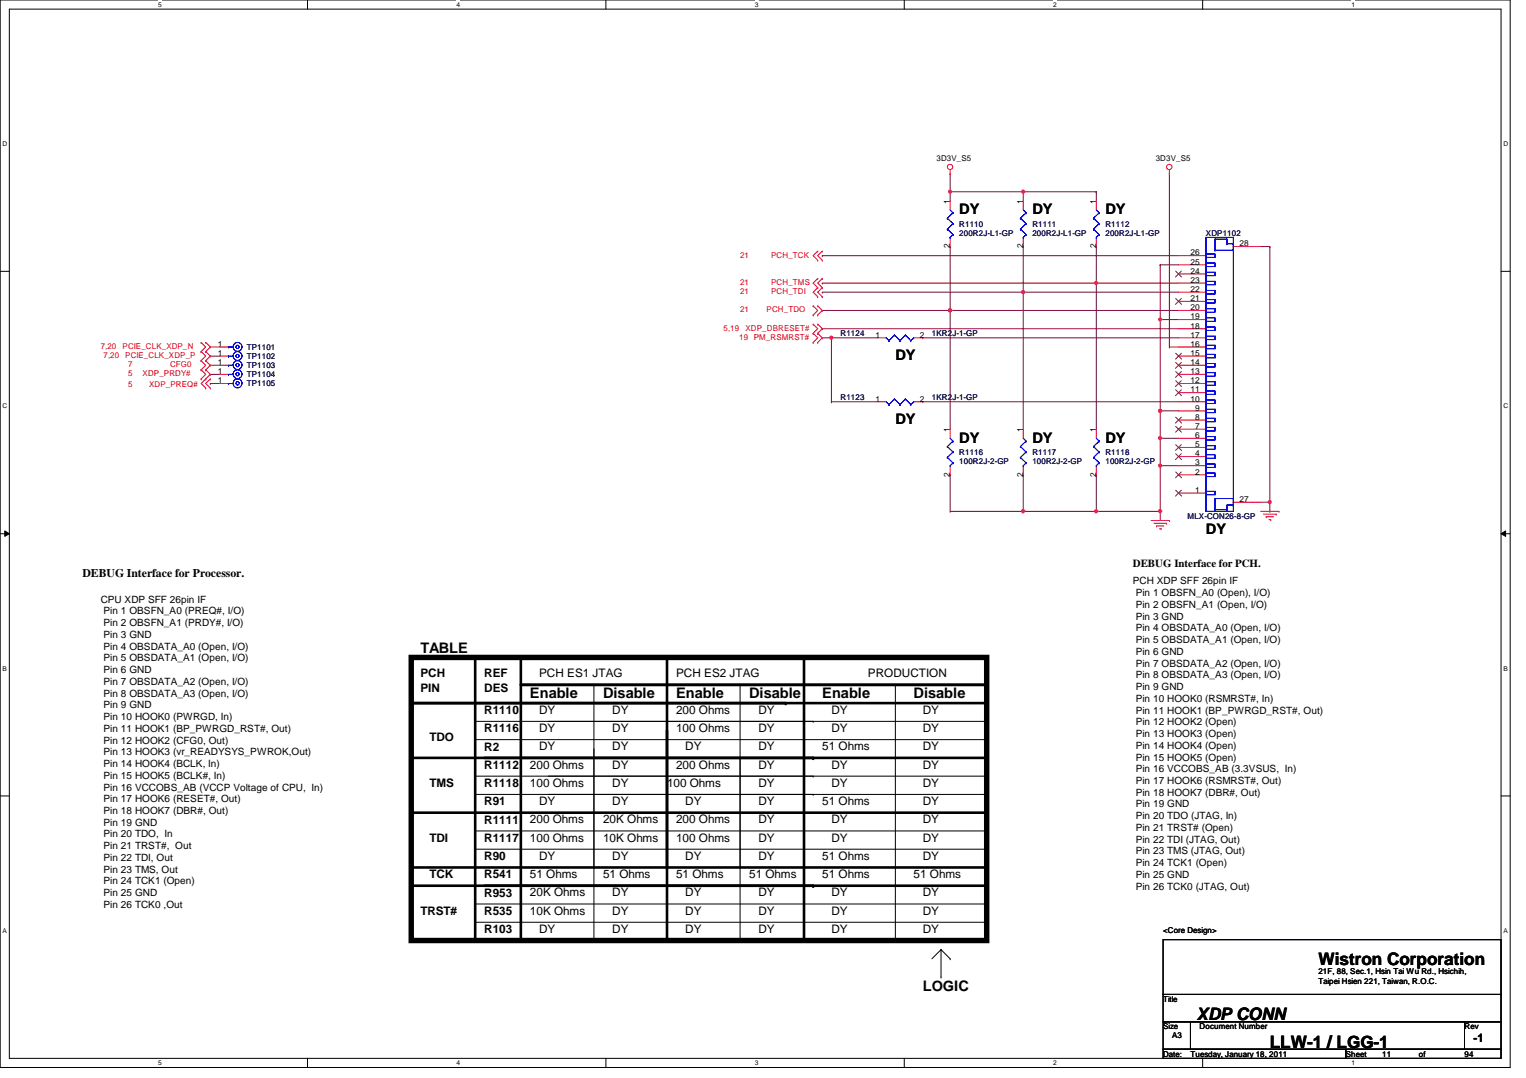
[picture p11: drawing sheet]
<svg xmlns="http://www.w3.org/2000/svg" width="297mm" height="210mm" viewBox="0 0 297 210" stroke-linecap="round" stroke-linejoin="round" font-family="sans-serif">
<path d="M0 0h294v207.9h-294zM1.8 1.8h290.4v204.3h-290.4z" fill="none" stroke="#000" stroke-width=".19"/>
<g fill="#fff">
<path d="M30.8 .2h.7v1.4h-.7z"/>
<path d="M30.8 206.2h.7v1.4h-.7z"/>
</g>
<path d="M59.9 0v1.8M59.9 206.1v1.8" fill="none" stroke="#000" stroke-width=".19"/>
<g fill="#fff">
<path d="M88.9 .2h.6v1.4h-.6z"/>
<path d="M88.9 206.2h.6v1.4h-.6z"/>
</g>
<path d="M117.9 0v1.8M117.9 206.1v1.8" fill="none" stroke="#000" stroke-width=".19"/>
<g fill="#fff">
<path d="M146.9 .2h.7v1.4h-.7z"/>
<path d="M146.9 206.2h.7v1.4h-.7z"/>
</g>
<path d="M176 0v1.8M176 206.1v1.8" fill="none" stroke="#000" stroke-width=".19"/>
<g fill="#fff">
<path d="M205 .2h.7v1.4h-.7z"/>
<path d="M205 206.2h.7v1.4h-.7z"/>
</g>
<path d="M234.1 0v1.8M234.1 206.1v1.8" fill="none" stroke="#000" stroke-width=".19"/>
<g fill="#fff">
<path d="M263.1 .2h.7v1.4h-.7z"/>
<path d="M263.1 206.2h.7v1.4h-.7z"/>
<path d="M.5 27.3h.9v1.4h-.9z"/>
<path d="M292.6 27.3h.9v1.4h-.9z"/>
<path d="M.5 78.4h.9v1.4h-.9z"/>
<path d="M292.6 78.4h.9v1.4h-.9z"/>
</g>
<path d="M0 52.8h1.8M292.2 52.8h1.8" fill="none" stroke="#000" stroke-width=".19"/>
<g fill="#fff">
<path d="M.5 129.5h.8v1.4h-.8z"/>
<path d="M292.6 129.5h.9v1.4h-.9z"/>
</g>
<path d="M0 103.9h1.8M.9 103.4l.9 .5-.9 .5zM292.2 103.9l.9-.5v1zM292.2 103.9h1.8" fill="none" stroke="#000" stroke-width=".19"/>
<path d="M.9 103.4l.9 .5-.9 .5zM292.2 103.9l.9-.5v1z" fill="#000"/>
<g fill="#fff">
<path d="M.5 180.5h.8v1.4h-.8z"/>
<path d="M292.6 180.5h.9v1.4h-.9z"/>
</g>
<path d="M0 155h1.8M292.2 155h1.8" fill="none" stroke="#000" stroke-width=".19"/>
<path d="M225.8 51.6h.1M225.8 51.6h3.6M225.8 51.6v10.6M225.8 62.2h.1M225.8 62.2h3.6M225.8 90.7h.1M225.8 85.3h.1M225.8 80h.1M225.8 90.7h3.6M225.8 85.3h3.6M225.8 80h3.6M225.8 85.3v5.4" fill="none" stroke="#800040" stroke-width=".19"/>
<circle cx="225.8" cy="90.7" r=".32" fill="#f0f"/>
<circle cx="225.8" cy="90.7" r=".32" fill="none" stroke="#f0f" stroke-width=".19"/>
<circle cx="225.8" cy="85.3" r=".32" fill="#f0f"/>
<circle cx="225.8" cy="85.3" r=".32" fill="none" stroke="#f0f" stroke-width=".19"/>
<path d="M225.8 62.2h.1M225.8 62.2v17.8" fill="none" stroke="#800040" stroke-width=".19"/>
<circle cx="225.8" cy="80" r=".32" fill="#f0f"/>
<circle cx="225.8" cy="80" r=".32" fill="none" stroke="#f0f" stroke-width=".19"/>
<circle cx="225.8" cy="62.2" r=".32" fill="#f0f"/>
<circle cx="225.8" cy="62.2" r=".32" fill="none" stroke="#f0f" stroke-width=".19"/>
<path d="M225.8 99.6h.1M225.8 80h.1M225.8 80v5.3M225.8 99.6v1.7" fill="none" stroke="#800040" stroke-width=".19"/>
<circle cx="225.8" cy="80" r=".32" fill="#f0f"/>
<circle cx="225.8" cy="80" r=".32" fill="none" stroke="#f0f" stroke-width=".19"/>
<path d="M227.6 33.8h.1M227.6 33.8v33.8M160.1 49.8h.1M160.1 49.8h69.3M160.1 64h.1M160.1 64h69.3M227.6 67.6h.1M227.6 67.6h1.8M213.4 99.6h.1M213.4 99.6h12.4" fill="none" stroke="#800040" stroke-width=".19"/>
<circle cx="225.8" cy="99.5" r=".32" fill="#f0f"/>
<circle cx="225.8" cy="99.5" r=".32" fill="none" stroke="#f0f" stroke-width=".19"/>
<path d="M213.4 92.5h.1M213.4 92.5v7.1" fill="none" stroke="#800040" stroke-width=".19"/>
<circle cx="213.4" cy="99.5" r=".32" fill="#f0f"/>
<circle cx="213.4" cy="99.5" r=".32" fill="none" stroke="#f0f" stroke-width=".19"/>
<path d="M199.2 92.5h.1M199.2 92.5v7.1" fill="none" stroke="#800040" stroke-width=".19"/>
<circle cx="199.2" cy="99.5" r=".32" fill="#f0f"/>
<circle cx="199.2" cy="99.5" r=".32" fill="none" stroke="#f0f" stroke-width=".19"/>
<path d="M199.2 56.9h.1M199.2 56.9h30.2M185 92.5h.1M185 99.6h.1M185 99.6h28.4M185 92.5v7.1M199.2 99.6h.1" fill="none" stroke="#800040" stroke-width=".19"/>
<circle cx="199.2" cy="56.9" r=".32" fill="#f0f"/>
<circle cx="199.2" cy="56.9" r=".32" fill="none" stroke="#f0f" stroke-width=".19"/>
<path d="M185 60.5h.1M185 60.5h44.4" fill="none" stroke="#800040" stroke-width=".19"/>
<circle cx="184.9" cy="60.4" r=".32" fill="#f0f"/>
<circle cx="184.9" cy="60.4" r=".32" fill="none" stroke="#f0f" stroke-width=".19"/>
<path d="M185 37.3h.1M185 37.3v1.8M199.2 37.3h.1M199.2 37.3v1.8M213.4 37.3h.1M213.4 37.3v1.8M213.4 55.1h.1M213.4 55.1h16" fill="none" stroke="#800040" stroke-width=".19"/>
<circle cx="213.4" cy="55.1" r=".32" fill="#f0f"/>
<circle cx="213.4" cy="55.1" r=".32" fill="none" stroke="#f0f" stroke-width=".19"/>
<path d="M199.2 48h.1M199.2 48v8.9M213.4 48h.1M213.4 55.1h.1M213.4 48v35.6M225.8 90.7h.1M225.8 90.7v8.9" fill="none" stroke="#800040" stroke-width=".19"/>
<circle cx="199.2" cy="56.9" r=".32" fill="#f0f"/>
<circle cx="199.2" cy="56.9" r=".32" fill="none" stroke="#f0f" stroke-width=".19"/>
<path d="M185 48h.1M185 48v12.5M199.2 56.9h.1M199.2 56.9v26.7" fill="none" stroke="#800040" stroke-width=".19"/>
<circle cx="184.9" cy="60.4" r=".32" fill="#f0f"/>
<circle cx="184.9" cy="60.4" r=".32" fill="none" stroke="#f0f" stroke-width=".19"/>
<path d="M161.8 78.2h.1M161.8 65.8h.1M161.8 78.2h8.9M161.8 65.8h8.9M179.6 78.2h.1M179.6 78.2h49.8M185 60.5h.1M185 60.5v23.1" fill="none" stroke="#800040" stroke-width=".19"/>
<circle cx="161.8" cy="65.8" r=".32" fill="#f0f"/>
<circle cx="161.8" cy="65.8" r=".32" fill="none" stroke="#f0f" stroke-width=".19"/>
<g fill="none" stroke="#800040" stroke-width=".19">
<path d="M185 33.8h.1M185 33.8v3.5M245.4 48h1.8M247.2 48h.1M247.2 48v49.8M40.9 67.6h.1M40.9 69.3h.1M40.9 72.9h.1M40.9 74.7h.1M40.9 71.1h.1M40.9 67.6h1.8M40.9 69.3h1.8"/>
<path d="M40.9 72.9h1.8M40.9 74.7h1.8M40.9 71.1h1.8M179.6 65.8h.1M179.6 65.8h49.8M247.2 97.8h.1"/>
</g>
<circle cx="247.2" cy="97.8" r=".32" fill="#f0f"/>
<circle cx="247.2" cy="97.8" r=".32" fill="none" stroke="#f0f" stroke-width=".19"/>
<path d="M185 37.3h.1M185 37.3h28.4M213.4 37.3h.1M160.1 55.1h.1M160.1 56.9h.1M160.1 55.1h53.3M160.1 56.9h39.1M245.4 97.8h1.8M247.2 97.8h.1M247.2 99.6h.1M247.2 97.8v1.8" fill="none" stroke="#800040" stroke-width=".19"/>
<circle cx="199.2" cy="37.3" r=".32" fill="#f0f"/>
<circle cx="199.2" cy="37.3" r=".32" fill="none" stroke="#f0f" stroke-width=".19"/>
<circle cx="184.9" cy="37.3" r=".32" fill="#f0f"/>
<circle cx="184.9" cy="37.3" r=".32" fill="none" stroke="#f0f" stroke-width=".19"/>
<path d="M160.1 60.5h.1M160.1 65.8h.1M160.1 60.5h24.9M160.1 65.8h1.7v12.4M161.8 78.2h.1" fill="none" stroke="#800040" stroke-width=".19"/>
<g fill="none" stroke="#f00" stroke-width=".19">
<path d="M185 33.8h.1M185 33.1v.7M185 39.1v1.8M199.2 39.1v1.8M213.4 39.1v1.8M227.6 33.8h.1M227.6 33.1v.7M158.3 59.6h.1M158.3 59.6l.9 .9-.9 .8M159.2 54.2h.1M159.2 56h.1M159.2 48.9h.1"/>
<path d="M159.2 50.7h.1M159.2 57.8h.1M159.2 59.6h.1M159.2 54.2l-.9 .9 .9 .9M159.2 48.9l-.9 .9 .9 .9M159.2 56l-.9 .9 .9 .9M159.2 59.6l.9 .9-.9 .8M160.1 54.2h.1M160.1 56h.1M160.1 48.9h.1M160.1 50.7h.1M160.1 57.8h.1"/>
<path d="M160.1 54.2l-.9 .9 .9 .9M160.1 48.9l-.9 .9 .9 .9M160.1 56l-.9 .9 .9 .9M185 46.2v1.8M199.2 46.2v1.8M213.4 46.2v1.8M229.4 58.7h5.3M229.4 56.9h5.3M229.4 55.1h5.3M229.4 53.3h5.3M229.4 51.6h5.3M229.4 49.8h5.3"/>
<path d="M240.1 48h5.3M39.2 66.7h.1M39.2 68.5h.1M39.2 70.2h.1M39.2 72h.1M39.2 73.8h.1M39.2 66.7l.8 .9-.8 .9M39.2 70.2l.8 .9-.8 .9M39.2 72l.8 .9-.8 .9M39.2 68.5l.8 .8-.8 .9M40 68.5h.1M40 66.7h.1"/>
<path d="M40 72h.1M40 70.2h.1M40 73.8h.1M40 75.6h.1M40 66.7l.9 .9-.9 .9M40 70.2l.9 .9-.9 .9M40 72l.9 .9-1.7 1.8 .8 .9M40 68.5l.9 .8-.9 .9M40.9 73.8h.1M40.9 75.6h.1M40.9 73.8l-.9 .9 .9 .9M42.7 74.7h1.8"/>
<path d="M42.7 67.6h1.8M42.7 72.9h1.8M42.7 71.1h1.8M42.7 69.3h1.8M158.3 61.3h.1M158.3 64.9h.1M158.3 66.7h.1M158.3 63.1h.1M158.3 64.9l.9 .9-.9 .9M158.3 63.1l.9 .9-.9 .9M159.2 61.3h.1M159.2 66.7h.1"/>
<path d="M159.2 64.9h.1M159.2 63.1h.1M159.2 64.9l.9 .9-.9 .9M159.2 63.1l.9 .9-.9 .9M170.7 78.2h1.8M170.7 65.8h1.8M177.8 78.2h1.8M177.8 65.8h1.8M229.4 74.7h5.3M229.4 67.6h5.3M229.4 78.2h5.3M229.4 76.5h5.3"/>
<path d="M229.4 72.9h5.3M229.4 71.1h5.3M229.4 69.3h5.3M229.4 65.8h5.3M229.4 64h5.3M229.4 62.2h5.3M229.4 60.5h5.3M185 83.6v1.7M185 90.7v1.8M199.2 83.6v1.7M199.2 90.7v1.8M213.4 83.6v1.7"/>
<path d="M213.4 90.7v1.8M229.4 96h5.3M229.4 92.5h5.3M229.4 90.7h5.3M229.4 88.9h5.3M229.4 87.1h5.3M229.4 85.3h5.3M229.4 83.6h5.3M229.4 81.8h5.3M229.4 80h5.3M240.1 97.8h5.3M245.4 99.6h3.6"/>
<path d="M249 99.6h.1M224.1 101.3h3.5M224.6 101.9h2.5M225.1 102.4h.1M225.1 102.4h1.5M225.7 103h.3M226 103h.1M227.1 101.9h.1M227.6 101.3h.1M246 100.1h2.4M246.5 100.6h.1M246.5 100.6h1.4"/>
<path d="M247 101.2h.4M247.4 101.2h.1M248.4 100.1h.1"/>
<circle cx="184.9" cy="32.5" r=".52"/>
<circle cx="227.6" cy="32.5" r=".52"/>
</g>
<g fill="none" stroke="#000" stroke-width=".19">
<path d="M115.6 133.3v49.8M144.1 133.3v49.8M174.3 133.3v49.8M92.5 140.5h99.6M92.5 151.1h99.6M92.5 154.7h99.6M92.5 144h99.6M158.3 140.5h.1M158.3 151.1h.1M158.3 154.7h.1M192.1 140.5h.1M192.1 151.1h.1"/>
<path d="M192.1 154.7h.1M192.1 144h.1M92.5 165.4h99.6M92.5 179.6h99.6M92.5 176h99.6M92.5 161.8h99.6M115.6 168.9h.1M144.1 168.9h.1M192.1 165.4h.1M192.1 179.6h.1M192.1 176h.1M192.1 161.8h.1"/>
<path d="M115.6 183.1h.1M144.1 183.1h.1M174.3 183.1h.1M183.2 184.9h.1M183.2 190.2h.1M183.2 184.9l-1.8 1.8M183.2 184.9l1.8 1.8M183.2 184.9v5.3M185 186.7h.1M226.4 183h65.8v10.6h-65.8zM226.4 193.6h65.8v5.4h-65.8zM226.4 199h5.3v5.3h-5.3z"/>
<path d="M231.7 199h53.4v5.3h-53.4zM285.1 199h7.1v5.3h-7.1zM226.4 204.3h35.6v1.8h-35.6zM262 204.3h30.2v1.8h-30.2z"/>
</g>
<path d="M80 136.9h112.1M92.5 128v55.1M101.4 133.3h90.7M101.4 128v55.1M129.8 128v55.1M156.5 128v55.1M80 147.6h112.1M80 158.2h112.1M80 168.9h112.1M80 172.5h112.1" fill="none" stroke="#000" stroke-width=".51"/>
<g fill="#000">
<circle cx="152.9" cy="136.9" r=".25"/>
<circle cx="192.1" cy="136.9" r=".25"/>
<circle cx="192.1" cy="133.3" r=".25"/>
<circle cx="158.3" cy="147.6" r=".25"/>
<circle cx="192.1" cy="158.2" r=".25"/>
<circle cx="192.1" cy="147.6" r=".25"/>
<circle cx="129.8" cy="168.9" r=".25"/>
<circle cx="158.3" cy="172.5" r=".25"/>
<circle cx="192.1" cy="172.5" r=".25"/>
<circle cx="192.1" cy="168.9" r=".25"/>
<circle cx="92.5" cy="183.1" r=".25"/>
<circle cx="101.4" cy="183.1" r=".25"/>
<circle cx="129.8" cy="183.1" r=".25"/>
<circle cx="156.5" cy="183.1" r=".25"/>
</g>
<path d="M80 128h112.1v55.1h-112.1z" fill="none" stroke="#000" stroke-width="1.1"/>
<g fill="none" stroke="#00f" stroke-width=".19">
<path d="M184.4 42.5h.1M184.4 44.6h.1M184.4 42.5l1.1 1.1M184.4 44.6l1.1 1.1M185 46.2h.1M185 40.9l.5 .5M185.5 41.4h.1M185.5 43.6h.1M185.5 45.7h.1M185.5 41.4l-1.1 1.1M185.5 43.6l-1.1 1M185.5 45.7l-.5 .5"/>
<path d="M198.6 42.5h.1M198.6 44.6h.1M198.6 42.5l1.1 1.1M198.6 44.6l1.1 1.1M199.2 46.2h.1M199.2 40.9l.5 .5M199.7 41.4h.1M199.7 43.6h.1M199.7 45.7h.1M199.7 41.4l-1.1 1.1M199.7 43.6l-1.1 1M199.7 45.7l-.5 .5"/>
<path d="M212.8 42.5h.1M212.8 44.6h.1M212.8 42.5l1.1 1.1M212.8 44.6l1.1 1.1M213.4 46.2h.1M213.4 40.9l.5 .5M213.9 41.4h.1M213.9 43.6h.1M213.9 45.7h.1M213.9 41.4l-1.1 1.1M213.9 43.6l-1.1 1M213.9 45.7l-.5 .5"/>
<path d="M234.7 56.6h1.8v.6h-1.8zM234.7 58.3h1.8v.7h-1.8zM234.7 54.8h1.8v.7h-1.8zM234.7 53h1.8v.7h-1.8zM234.7 51.2h1.8v.7h-1.8zM234.7 49.4h1.8v.7h-1.8zM234.7 46.2h5.4v53.4h-5.4zM236.5 46.6h.1M236.5 48.7h.1M236.5 46.6v2.1M236.5 46.6h2.3M238.8 47.5h.1"/>
<path d="M238.8 46.6h.1M238.8 46.6v.9M238.8 47.5h1.3M240.1 47.5h.1M240.1 47.5v1.2h-3.6M44.5 74.7h.1M44.5 67.6h.1M44.5 69.3h.1M44.5 71.1h.1M44.5 72.9h.1M44.5 74.7h.9M44.5 67.6h.9"/>
<path d="M44.5 69.3h.9M44.5 71.1h.9M44.5 72.9h.9M172.5 78.2l.6 .6M172.5 65.8l.6 .5M173.1 78.8h.1M173.1 66.3h.1M174.1 77.7h.1M174.1 65.2h.1M174.1 77.7l-1 1.1M174.1 77.7l1.1 1.1M174.1 65.2l-1 1.1"/>
<path d="M174.1 65.2l1.1 1.1M175.2 78.8h.1M175.2 66.3h.1M176.2 77.7h.1M176.2 65.2h.1M176.2 77.7l-1 1.1M176.2 77.7l1.1 1.1M176.2 65.2l-1 1.1M176.2 65.2l1.1 1.1M177.3 78.8h.1M177.3 66.3h.1M177.8 78.2h.1"/>
<path d="M177.8 65.8h.1M177.8 78.2l-.5 .6M177.8 65.8l-.5 .5M234.7 77.9h1.8v.7h-1.8zM234.7 79.7h1.8v.6h-1.8zM234.7 76.1h1.8v.7h-1.8zM234.7 74.3h1.8v.7h-1.8zM234.7 60.1h1.8v.7h-1.8zM234.7 63.7h1.8v.6h-1.8zM234.7 72.6h1.8v.6h-1.8zM234.7 61.9h1.8v.7h-1.8zM234.7 70.8h1.8v.7h-1.8z"/>
<path d="M234.7 69h1.8v.7h-1.8zM234.7 67.2h1.8v.7h-1.8zM234.7 65.4h1.8v.7h-1.8zM184.4 87h.1M184.4 89.1h.1M184.4 87l1.1 1M184.4 89.1l1.1 1M185 90.7h.1M185 85.3l.5 .6M185.5 85.9h.1M185.5 88h.1M185.5 90.1h.1"/>
<path d="M185.5 85.9l-1.1 1.1M185.5 88l-1.1 1.1M185.5 90.1l-.5 .6M198.6 87h.1M198.6 89.1h.1M198.6 87l1.1 1M198.6 89.1l1.1 1M199.2 90.7h.1M199.2 85.3l.5 .6M199.7 85.9h.1M199.7 88h.1M199.7 90.1h.1"/>
<path d="M199.7 85.9l-1.1 1.1M199.7 88l-1.1 1.1M199.7 90.1l-.5 .6M212.8 87h.1M212.8 89.1h.1M212.8 87l1.1 1M212.8 89.1l1.1 1M213.4 90.7h.1M213.4 85.3l.5 .6M213.9 85.9h.1M213.9 88h.1M213.9 90.1h.1"/>
<path d="M213.9 85.9l-1.1 1.1M213.9 88l-1.1 1.1M213.9 90.1l-.5 .6M234.7 95.7h1.8v.7h-1.8zM234.7 92.1h1.8v.7h-1.8zM234.7 90.3h1.8v.7h-1.8zM234.7 88.6h1.8v.6h-1.8zM234.7 86.8h1.8v.7h-1.8zM234.7 85h1.8v.7h-1.8zM234.7 83.2h1.8v.7h-1.8zM234.7 81.4h1.8v.7h-1.8zM236.5 97.1h.1"/>
<path d="M236.5 99.2h.1M236.5 97.1h3.6v1.2M236.5 99.2h2.3M236.5 97.1v2.1M238.8 98.3h.1M238.8 99.2h.1M238.8 98.3h1.3M238.8 98.3v.9M240.1 98.3h.1"/>
<circle cx="46.2" cy="72.9" r=".32"/>
<circle cx="46.2" cy="74.6" r=".32"/>
<circle cx="46.2" cy="67.5" r=".32"/>
<circle cx="46.2" cy="71.1" r=".32"/>
<circle cx="46.2" cy="69.3" r=".32"/>
<circle cx="46.2" cy="67.5" r=".87"/>
<circle cx="46.2" cy="69.3" r=".87"/>
<circle cx="46.2" cy="71.1" r=".87"/>
<circle cx="46.2" cy="72.9" r=".87"/>
<circle cx="46.2" cy="74.6" r=".87"/>
</g>
<g fill="none" stroke="#804000" stroke-width=".19">
<path d="M228.9 58.1l1.1 1.2M228.9 52.8l1.1 1.1M230 58.1l-1.2 1.2M230 52.8l-1.2 1.1M228.9 75.9l1.1 1.1M228.9 74.1l1.1 1.2M228.9 72.3l1.1 1.2M228.9 70.6l1.1 1.1M228.9 68.8l1.1 1.1M230 75.9l-1.2 1.1M230 74.1l-1.2 1.2M230 72.3l-1.2 1.2"/>
<path d="M230 70.6l-1.2 1.1M230 68.8l-1.2 1.1M228.9 95.5l1.1 1.1M228.9 91.9l1.1 1.1M228.9 88.3l1.1 1.2M228.9 86.6l1.1 1.1M228.9 83l1.1 1.2M228.9 81.2l1.1 1.2M230 95.5l-1.2 1.1M230 91.9l-1.2 1.1M230 88.3l-1.2 1.2M230 86.6l-1.2 1.1"/>
<path d="M230 83l-1.2 1.2M230 81.2l-1.2 1.2"/>
</g>
<circle cx="225.8" cy="90.7" r=".32" fill="#f0f"/>
<circle cx="225.8" cy="90.7" r=".32" fill="none" stroke="#f0f" stroke-width=".19"/>
<circle cx="225.8" cy="85.3" r=".32" fill="#f0f"/>
<circle cx="225.8" cy="85.3" r=".32" fill="none" stroke="#f0f" stroke-width=".19"/>
<circle cx="225.8" cy="80" r=".32" fill="#f0f"/>
<circle cx="225.8" cy="80" r=".32" fill="none" stroke="#f0f" stroke-width=".19"/>
<circle cx="225.8" cy="62.2" r=".32" fill="#f0f"/>
<circle cx="225.8" cy="62.2" r=".32" fill="none" stroke="#f0f" stroke-width=".19"/>
<circle cx="225.8" cy="80" r=".32" fill="#f0f"/>
<circle cx="225.8" cy="80" r=".32" fill="none" stroke="#f0f" stroke-width=".19"/>
<circle cx="225.8" cy="99.5" r=".32" fill="#f0f"/>
<circle cx="225.8" cy="99.5" r=".32" fill="none" stroke="#f0f" stroke-width=".19"/>
<circle cx="213.4" cy="99.5" r=".32" fill="#f0f"/>
<circle cx="213.4" cy="99.5" r=".32" fill="none" stroke="#f0f" stroke-width=".19"/>
<circle cx="199.2" cy="99.5" r=".32" fill="#f0f"/>
<circle cx="199.2" cy="99.5" r=".32" fill="none" stroke="#f0f" stroke-width=".19"/>
<circle cx="199.2" cy="56.9" r=".32" fill="#f0f"/>
<circle cx="199.2" cy="56.9" r=".32" fill="none" stroke="#f0f" stroke-width=".19"/>
<circle cx="184.9" cy="60.4" r=".32" fill="#f0f"/>
<circle cx="184.9" cy="60.4" r=".32" fill="none" stroke="#f0f" stroke-width=".19"/>
<circle cx="213.4" cy="55.1" r=".32" fill="#f0f"/>
<circle cx="213.4" cy="55.1" r=".32" fill="none" stroke="#f0f" stroke-width=".19"/>
<circle cx="199.2" cy="56.9" r=".32" fill="#f0f"/>
<circle cx="199.2" cy="56.9" r=".32" fill="none" stroke="#f0f" stroke-width=".19"/>
<circle cx="184.9" cy="60.4" r=".32" fill="#f0f"/>
<circle cx="184.9" cy="60.4" r=".32" fill="none" stroke="#f0f" stroke-width=".19"/>
<circle cx="161.8" cy="65.8" r=".32" fill="#f0f"/>
<circle cx="161.8" cy="65.8" r=".32" fill="none" stroke="#f0f" stroke-width=".19"/>
<circle cx="247.2" cy="97.8" r=".32" fill="#f0f"/>
<circle cx="247.2" cy="97.8" r=".32" fill="none" stroke="#f0f" stroke-width=".19"/>
<circle cx="199.2" cy="37.3" r=".32" fill="#f0f"/>
<circle cx="199.2" cy="37.3" r=".32" fill="none" stroke="#f0f" stroke-width=".19"/>
<circle cx="184.9" cy="37.3" r=".32" fill="#f0f"/>
<circle cx="184.9" cy="37.3" r=".32" fill="none" stroke="#f0f" stroke-width=".19"/>
<g font-size="3.3">
<text x="256.6" y="187.9">Wistron Corporation</text>
<text x="233" y="198.6">XDP CONN</text>
<text x="247.2" y="204">LLW-1 / LGG-1</text>
</g>
<g font-size="2.8">
<text x="186.7" y="41.7">DY</text>
<text x="201" y="41.7">DY</text>
<text x="215.2" y="41.7">DY</text>
<text x="174.3" y="70.2">DY</text>
<text x="174.3" y="82.6">DY</text>
<text x="186.7" y="86.2">DY</text>
<text x="201" y="86.2">DY</text>
<text x="215.2" y="86.2">DY</text>
<text x="234.7" y="104">DY</text>
<text x="81.8" y="127.1">TABLE</text>
<text x="103.2" y="136">Enable</text>
<text x="117.4" y="136">Disable</text>
<text x="131.6" y="136">Enable</text>
<text x="145.8" y="136">Disable</text>
<text x="160.1" y="136">Enable</text>
<text x="177.8" y="136">Disable</text>
<text x="179.6" y="192.9">LOGIC</text>
</g>
<g font-size="2.3">
<text x="16" y="112.4">DEBUG Interface for Processor.</text>
<text x="81.8" y="131.9">PCH</text>
<text x="94.3" y="131.9">REF</text>
<text x="104.9" y="131.9">PCH ES1 JTAG</text>
<text x="131.6" y="131.9">PCH ES2 JTAG</text>
<text x="168.9" y="131.9">PRODUCTION</text>
<text x="81.8" y="134.7">PIN</text>
<text x="94.3" y="134.7">DES</text>
<text x="94.3" y="139">R1110</text>
<text x="94.3" y="142.6">R1116</text>
<text x="104.9" y="139">DY</text>
<text x="104.9" y="142.5">DY</text>
<text x="119.2" y="142.5">DY</text>
<text x="119.2" y="139">DY</text>
<text x="131.6" y="139">200 Ohms</text>
<text x="131.6" y="142.5">100 Ohms</text>
<text x="147.6" y="139">DY</text>
<text x="147.6" y="142.5">DY</text>
<text x="161.8" y="139">DY</text>
<text x="161.8" y="142.5">DY</text>
<text x="179.6" y="139">DY</text>
<text x="179.6" y="142.5">DY</text>
<text x="83.6" y="144.4">TDO</text>
<text x="94.3" y="149.7">R1112</text>
<text x="94.3" y="146.1">R2</text>
<text x="103.2" y="149.6">200 Ohms</text>
<text x="104.9" y="146.1">DY</text>
<text x="119.2" y="149.6">DY</text>
<text x="119.2" y="146.1">DY</text>
<text x="131.6" y="149.6">200 Ohms</text>
<text x="133.4" y="146.1">DY</text>
<text x="147.6" y="146.1">DY</text>
<text x="147.6" y="149.6">DY</text>
<text x="160.1" y="146.1">51 Ohms</text>
<text x="161.8" y="149.6">DY</text>
<text x="179.6" y="146.1">DY</text>
<text x="179.6" y="149.6">DY</text>
<text x="83.6" y="153.2">TMS</text>
<text x="94.3" y="153.2">R1118</text>
<text x="103.2" y="153.2">100 Ohms</text>
<text x="119.2" y="153.2">DY</text>
<text x="129.8" y="153.2">100 Ohms</text>
<text x="147.6" y="153.2">DY</text>
<text x="161.8" y="153.2">DY</text>
<text x="179.6" y="153.2">DY</text>
<text x="94.3" y="160.4">R1111</text>
<text x="94.3" y="156.8">R91</text>
<text x="103.2" y="160.3">200 Ohms</text>
<text x="104.9" y="156.8">DY</text>
<text x="117.4" y="160.3">20K Ohms</text>
<text x="119.2" y="156.8">DY</text>
<text x="131.6" y="160.3">200 Ohms</text>
<text x="133.4" y="156.8">DY</text>
<text x="147.6" y="156.8">DY</text>
<text x="147.6" y="160.3">DY</text>
<text x="160.1" y="156.8">51 Ohms</text>
<text x="161.8" y="160.3">DY</text>
<text x="179.6" y="156.8">DY</text>
<text x="179.6" y="160.3">DY</text>
<text x="83.6" y="163.9">TDI</text>
<text x="94.3" y="163.9">R1117</text>
<text x="94.3" y="167.5">R90</text>
<text x="103.2" y="163.9">100 Ohms</text>
<text x="104.9" y="167.4">DY</text>
<text x="117.4" y="163.9">10K Ohms</text>
<text x="119.2" y="167.4">DY</text>
<text x="131.6" y="163.9">100 Ohms</text>
<text x="133.4" y="167.4">DY</text>
<text x="147.6" y="167.4">DY</text>
<text x="147.6" y="163.9">DY</text>
<text x="160.1" y="167.4">51 Ohms</text>
<text x="161.8" y="163.9">DY</text>
<text x="179.6" y="163.9">DY</text>
<text x="179.6" y="167.4">DY</text>
<text x="83.6" y="171">TCK</text>
<text x="94.3" y="171">R541</text>
<text x="103.2" y="171">51 Ohms</text>
<text x="117.4" y="171">51 Ohms</text>
<text x="131.6" y="171">51 Ohms</text>
<text x="145.8" y="171">51 Ohms</text>
<text x="160.1" y="171">51 Ohms</text>
<text x="177.8" y="171">51 Ohms</text>
<text x="81.8" y="178.1">TRST#</text>
<text x="94.3" y="178.1">R535</text>
<text x="94.3" y="174.6">R953</text>
<text x="103.2" y="174.5">20K Ohms</text>
<text x="103.2" y="178.1">10K Ohms</text>
<text x="119.2" y="178.1">DY</text>
<text x="119.2" y="174.5">DY</text>
<text x="133.4" y="174.5">DY</text>
<text x="133.4" y="178.1">DY</text>
<text x="147.6" y="174.5">DY</text>
<text x="147.6" y="178.1">DY</text>
<text x="161.8" y="174.5">DY</text>
<text x="161.8" y="178.1">DY</text>
<text x="179.6" y="174.5">DY</text>
<text x="179.6" y="178.1">DY</text>
<text x="94.3" y="181.7">R103</text>
<text x="104.9" y="181.7">DY</text>
<text x="119.2" y="181.7">DY</text>
<text x="133.4" y="181.7">DY</text>
<text x="147.6" y="181.7">DY</text>
<text x="161.8" y="181.7">DY</text>
<text x="179.6" y="181.7">DY</text>
<text x="286.8" y="202.9">-1</text>
</g>
<text font-size="2.1" x="220.5" y="110.4">DEBUG Interface for PCH.</text>
<g font-size="1.9">
<text x="220.5" y="113.8">PCH XDP SFF 26pin IF</text>
<text x="19.6" y="117.3">CPU XDP SFF 26pin IF</text>
<text x="20.1" y="119.6">Pin 1 OBSFN_A0 (PREQ#, I/O)</text>
<text x="221.1" y="116.1">Pin 1 OBSFN_A0 (Open), I/O)</text>
<text x="221.1" y="118.4">Pin 2 OBSFN_A1 (Open, I/O)</text>
<text x="20.1" y="121.9">Pin 2 OBSFN_A1 (PRDY#, I/O)</text>
<text x="20.1" y="124.2">Pin 3 GND</text>
<text x="221.1" y="120.6">Pin 3 GND</text>
<text x="221.1" y="122.9">Pin 4 OBSDATA_A0 (Open, I/O)</text>
<text x="221.1" y="125.2">Pin 5 OBSDATA_A1 (Open, I/O)</text>
<text x="20.1" y="126.5">Pin 4 OBSDATA_A0 (Open, I/O)</text>
<text x="20.1" y="128.8">Pin 5 OBSDATA_A1 (Open, I/O)</text>
<text x="20.1" y="131.1">Pin 6 GND</text>
<text x="221.1" y="127.5">Pin 6 GND</text>
<text x="221.1" y="129.8">Pin 7 OBSDATA_A2 (Open, I/O)</text>
<text x="20.1" y="133.3">Pin 7 OBSDATA_A2 (Open, I/O)</text>
<text x="20.1" y="135.6">Pin 8 OBSDATA_A3 (Open, I/O)</text>
<text x="20.1" y="137.9">Pin 9 GND</text>
<text x="221.1" y="132.1">Pin 8 OBSDATA_A3 (Open, I/O)</text>
<text x="221.1" y="134.4">Pin 9 GND</text>
<text x="221.1" y="136.7">Pin 10 HOOK0 (RSMRST#, In)</text>
<text x="20.1" y="140.2">Pin 10 HOOK0 (PWRGD, In)</text>
<text x="20.1" y="142.5">Pin 11 HOOK1 (BP_PWRGD_RST#, Out)</text>
<text x="221.1" y="138.9">Pin 11 HOOK1 (BP_PWRGD_RST#, Out)</text>
<text x="221.1" y="141.2">Pin 12 HOOK2 (Open)</text>
<text x="221.1" y="143.5">Pin 13 HOOK3 (Open)</text>
<text x="20.1" y="144.8">Pin 12 HOOK2 (CFG0, Out)</text>
<text x="20.1" y="147.1">Pin 13 HOOK3 (vr_READYSYS_PWROK,Out)</text>
<text x="20.1" y="149.4">Pin 14 HOOK4 (BCLK, In)</text>
<text x="221.1" y="145.8">Pin 14 HOOK4 (Open)</text>
<text x="221.1" y="148.1">Pin 15 HOOK5 (Open)</text>
<text x="20.1" y="151.6">Pin 15 HOOK5 (BCLK#, In)</text>
<text x="20.1" y="153.9">Pin 16 VCCOBS_AB (VCCP Voltage of CPU, In)</text>
<text x="221.1" y="150.4">Pin 16 VCCOBS_AB (3.3VSUS, In)</text>
<text x="221.1" y="152.7">Pin 17 HOOK6 (RSMRST#, Out)</text>
<text x="221.1" y="154.9">Pin 18 HOOK7 (DBR#, Out)</text>
<text x="20.1" y="156.2">Pin 17 HOOK6 (RESET#, Out)</text>
<text x="20.1" y="158.5">Pin 18 HOOK7 (DBR#, Out)</text>
<text x="20.1" y="160.8">Pin 19 GND</text>
<text x="221.1" y="157.2">Pin 19 GND</text>
<text x="221.1" y="159.5">Pin 20 TDO (JTAG, In)</text>
<text x="221.1" y="161.8">Pin 21 TRST# (Open)</text>
<text x="20.1" y="163.1">Pin 20 TDO, In</text>
<text x="20.1" y="165.4">Pin 21 TRST#, Out</text>
<text x="20.1" y="167.6">Pin 22 TDI, Out</text>
<text x="221.1" y="164.1">Pin 22 TDI (JTAG, Out)</text>
<text x="221.1" y="166.4">Pin 23 TMS (JTAG, Out)</text>
<text x="20.1" y="169.9">Pin 23 TMS, Out</text>
<text x="20.1" y="172.2">Pin 24 TCK1 (Open)</text>
<text x="221.1" y="168.7">Pin 24 TCK1 (Open)</text>
<text x="221.1" y="170.9">Pin 25 GND</text>
<text x="221.1" y="173.2">Pin 26 TCK0 (JTAG, Out)</text>
<text x="20.1" y="174.5">Pin 25 GND</text>
<text x="20.1" y="176.8">Pin 26 TCK0 ,Out</text>
</g>
<g font-size="1.6">
<text x="182.3" y="31.3">3D3V_S5</text>
<text x="225" y="31.3">3D3V_S5</text>
<text x="184.9" y="39.7" transform="rotate(-90 184.9 39.7)">1</text>
<text x="199.1" y="39.7" transform="rotate(-90 199.1 39.7)">1</text>
<text x="213.4" y="39.7" transform="rotate(-90 213.4 39.7)">1</text>
<text x="241.3" y="48">28</text>
<text x="184.9" y="48.3" transform="rotate(-90 184.9 48.3)">2</text>
<text x="199.1" y="48.3" transform="rotate(-90 199.1 48.3)">2</text>
<text x="213.4" y="48.3" transform="rotate(-90 213.4 48.3)">2</text>
<text x="231.7" y="53.3">24</text>
<text x="231.7" y="51.5">25</text>
<text x="231.7" y="49.7">26</text>
<text x="231.7" y="58.6">21</text>
<text x="231.7" y="56.9">22</text>
<text x="231.7" y="55.1">23</text>
<text x="170.4" y="65.7">1</text>
<text x="179.1" y="65.7">2</text>
<text x="231.7" y="65.7">17</text>
<text x="231.7" y="64">18</text>
<text x="231.7" y="62.2">19</text>
<text x="231.7" y="60.4">20</text>
<text x="42.4" y="67.5">1</text>
<text x="42.4" y="69.3">1</text>
<text x="42.4" y="71.1">1</text>
<text x="231.7" y="71.1">14</text>
<text x="231.7" y="69.3">15</text>
<text x="231.7" y="67.5">16</text>
<text x="42.4" y="74.6">1</text>
<text x="42.4" y="72.9">1</text>
<text x="231.7" y="76.4">11</text>
<text x="231.7" y="74.6">12</text>
<text x="231.7" y="72.9">13</text>
<text x="170.4" y="78.2">1</text>
<text x="179.1" y="78.2">2</text>
<text x="231.7" y="78.2">10</text>
<text x="232.6" y="83.5">7</text>
<text x="232.6" y="81.7">8</text>
<text x="232.6" y="80">9</text>
<text x="184.9" y="84.1" transform="rotate(-90 184.9 84.1)">1</text>
<text x="199.1" y="84.1" transform="rotate(-90 199.1 84.1)">1</text>
<text x="213.4" y="84.1" transform="rotate(-90 213.4 84.1)">1</text>
<text x="232.6" y="88.9">4</text>
<text x="232.6" y="87.1">5</text>
<text x="232.6" y="85.3">6</text>
<text x="184.9" y="92.8" transform="rotate(-90 184.9 92.8)">2</text>
<text x="199.1" y="92.8" transform="rotate(-90 199.1 92.8)">2</text>
<text x="213.4" y="92.8" transform="rotate(-90 213.4 92.8)">2</text>
<text x="232.6" y="96">1</text>
<text x="232.6" y="92.4">2</text>
<text x="232.6" y="90.6">3</text>
<text x="241.3" y="97.7">27</text>
<text x="226.4" y="181.7">&lt;Core Design&gt;</text>
<text x="256.6" y="189.7">21F, 88, Sec.1, Hsin Tai Wu Rd., Hsichih,</text>
<text x="256.6" y="191.6">Taipei Hsien 221, Taiwan, R.O.C.</text>
<text x="226.4" y="195.1">Title</text>
<text x="226.4" y="200.4">Size</text>
<text x="228.2" y="202.2">A3</text>
<text x="233.5" y="200.4">Document Number</text>
<text x="285.1" y="200.4">Rev</text>
<text x="226.4" y="205.7">Date:</text>
<text x="231.7" y="205.7">Tuesday, January 18, 2011</text>
<text x="262" y="205.7">Sheet</text>
<text x="269.1" y="205.7">11</text>
<text x="276.2" y="205.7">of</text>
<text x="285.1" y="205.7">94</text>
</g>
<g font-size="1.6" fill="#000080">
<text x="186.7" y="44.1">R1110</text>
<text x="186.7" y="45.9">200R2J-L1-GP</text>
<text x="201" y="44.1">R1111</text>
<text x="201" y="45.9">200R2J-L1-GP</text>
<text x="215.2" y="44.1">R1112</text>
<text x="215.2" y="45.9">200R2J-L1-GP</text>
<text x="234.7" y="45.9">XDP1102</text>
<text x="163.6" y="65.4">R1124</text>
<text x="181.4" y="65.4">1KR2J-1-GP</text>
<text x="48" y="68.1">TP1101</text>
<text x="48" y="69.9">TP1102</text>
<text x="48" y="71.7">TP1103</text>
<text x="48" y="75.2">TP1105</text>
<text x="48" y="73.4">TP1104</text>
<text x="163.6" y="77.9">R1123</text>
<text x="181.4" y="77.9">1KR2J-1-GP</text>
<text x="186.7" y="88.6">R1116</text>
<text x="201" y="88.6">R1117</text>
<text x="215.2" y="88.6">R1118</text>
<text x="186.7" y="90.3">100R2J-2-GP</text>
<text x="201" y="90.3">100R2J-2-GP</text>
<text x="215.2" y="90.3">100R2J-2-GP</text>
<text x="231.2" y="101">MLX-CON26-8-GP</text>
</g>
<g font-size="1.6" fill="#f00">
<text x="144.1" y="50.2">21</text>
<text x="150.1" y="50.2">PCH_TCK</text>
<text x="144.1" y="55.5">21</text>
<text x="144.1" y="57.3">21</text>
<text x="150.1" y="55.5">PCH_TMS</text>
<text x="150.1" y="57.3">PCH_TDI</text>
<text x="140.8" y="64.4">5,19</text>
<text x="144.1" y="60.8">21</text>
<text x="145.1" y="64.4">XDP_DBRESET#</text>
<text x="149.2" y="60.8">PCH_TDO</text>
<text x="19.6" y="67.9">7,20</text>
<text x="20.1" y="69.7">7,20</text>
<text x="23.9" y="67.9">PCIE_CLK_XDP_N</text>
<text x="24.4" y="69.7">PCIE_CLK_XDP_P</text>
<text x="24.9" y="71.5">7</text>
<text x="33.1" y="71.5">CFG0</text>
<text x="143.9" y="66.2">19 PM_RSMRST#</text>
<text x="24.9" y="73.3">5</text>
<text x="24.9" y="75.4">5</text>
<text x="27.8" y="73.3">XDP_PRDY#</text>
<text x="29" y="75.4">XDP_PREQ#</text>
</g>
<g font-size="1.3">
<text x="30.8" y="1.3">5</text>
<text x="88.9" y="1.3">4</text>
<text x="146.9" y="1.3">3</text>
<text x="205" y="1.3">2</text>
<text x="263.1" y="1.3">1</text>
<text x=".5" y="28.4">D</text>
<text x="292.6" y="28.4">D</text>
<text x=".5" y="79.5">C</text>
<text x="292.6" y="79.5">C</text>
<text x=".5" y="130.6">B</text>
<text x="292.6" y="130.6">B</text>
<text x=".5" y="181.7">A</text>
<text x="292.6" y="181.7">A</text>
<text x="30.8" y="207.4">5</text>
<text x="88.9" y="207.4">4</text>
<text x="146.9" y="207.4">3</text>
<text x="205" y="207.4">2</text>
<text x="263.1" y="207.4">1</text>
</g>
</svg>
